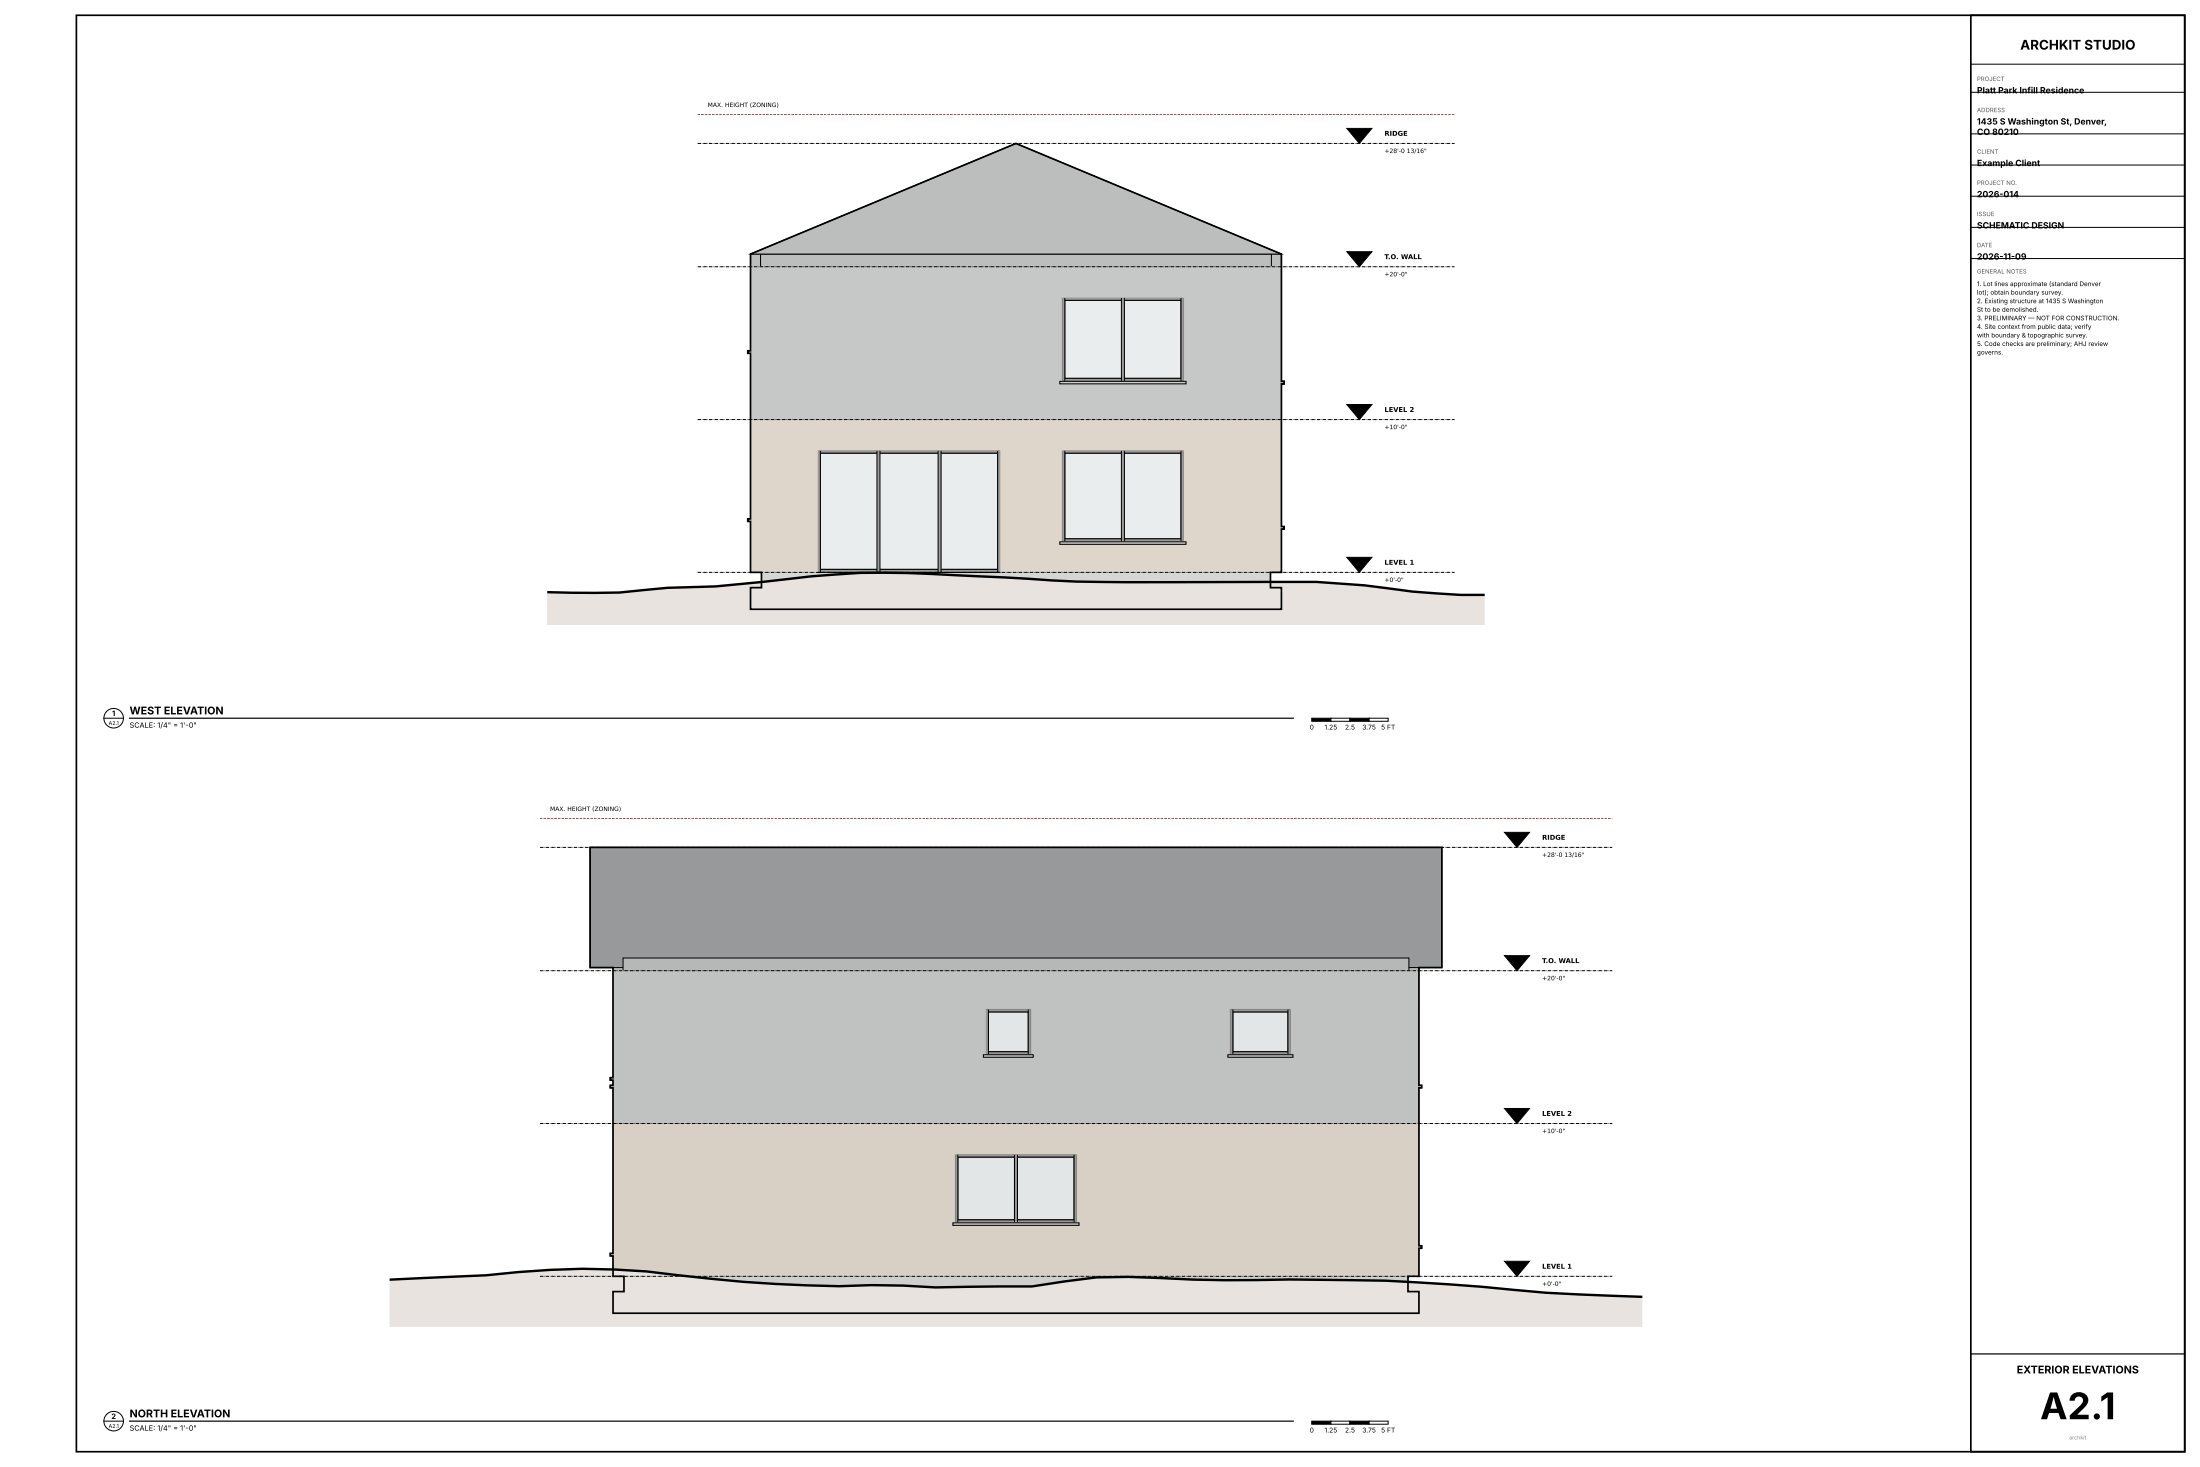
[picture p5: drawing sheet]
<svg xmlns="http://www.w3.org/2000/svg" width="914mm" height="610mm" viewBox="0 0 914 610" stroke-linecap="round" stroke-linejoin="round" font-family="sans-serif">
<path d="M31.7 6.3h876.3v596.9h-876.3zM819.1 6.3h88.9v596.9h-88.9z" fill="none" stroke="#000" stroke-width=".7" stroke-linecap="butt"/>
<circle cx="47.2" cy="298.5" r="4.1" fill="none" stroke="#000" stroke-width=".42"/>
<path d="M545.2 298.4h7.9v1.3h-7.9z" fill="#000" stroke="#000" stroke-width=".42"/>
<path d="M553.1 298.4h8v1.3h-8z" fill="#fff" stroke="#000" stroke-width=".42"/>
<path d="M561.1 298.4h7.9v1.3h-7.9z" fill="#000" stroke="#000" stroke-width=".42"/>
<path d="M569 298.4h8v1.3h-8z" fill="#fff" stroke="#000" stroke-width=".42"/>
<circle cx="47.2" cy="590.6" r="4.1" fill="none" stroke="#000" stroke-width=".42"/>
<path d="M545.2 590.5h7.9v1.3h-7.9z" fill="#000" stroke="#000" stroke-width=".42"/>
<path d="M553.1 590.5h8v1.3h-8z" fill="#fff" stroke="#000" stroke-width=".42"/>
<path d="M561.1 590.5h7.9v1.3h-7.9z" fill="#000" stroke="#000" stroke-width=".42"/>
<path d="M569 590.5h8v1.3h-8z" fill="#fff" stroke="#000" stroke-width=".42"/>
<path d="M819.1 26.7h88.9M819.1 38.4h88.9M819.1 55.6h88.9M819.1 68.6h88.9M819.1 81.5h88.9M819.1 94.5h88.9M819.1 107.4h88.9M43.2 298.4h8.1M43.2 590.5h8.1" fill="none" stroke="#000" stroke-width=".42"/>
<path d="M53.8 298.4h483.7M819.1 562.6h88.9M53.8 590.5h483.7" fill="none" stroke="#000" stroke-width=".5"/>
<path d="M311.9 105.6h220.7v5.2h-220.7z" fill="#bcbdbd" stroke="#000" stroke-width=".42"/>
<path d="M311.9 244.2h220.7v9h-220.7z" fill="#d0d0ce" stroke="#d0d0ce" stroke-width=".42"/>
<g fill="#d0d0ce" stroke="#000" stroke-width=".42">
<path d="M427.8 228.3h77.9v1.1h-77.9z"/>
<path d="M453.2 158.5h52.5v1h-52.5z"/>
<path d="M351.6 155.3h39.8v1h-39.8z"/>
</g>
<g fill="#e9edee" stroke="#000" stroke-width=".42">
<path d="M429.9 188.3h73.7v38.8h-73.7z"/>
<path d="M455.3 124.8h48.3v32.4h-48.3z"/>
<path d="M353.7 124.8h35.6v29.2h-35.6z"/>
</g>
<g fill="#9b9b9b" stroke="#000" stroke-width=".42">
<path d="M428.6 227.1h76.2v1.2h-76.2z"/>
<path d="M428.6 187h76.2v1.3h-76.2z"/>
<path d="M503.6 187h1.2v41.3h-1.2z"/>
<path d="M428.6 187h1.3v41.3h-1.3z"/>
<path d="M478.8 187h1.2v41.3h-1.2z"/>
<path d="M453.4 187h1.2v41.3h-1.2z"/>
<path d="M454 157.2h50.8v1.3h-50.8z"/>
<path d="M454 123.5h50.8v1.3h-50.8z"/>
<path d="M503.6 123.5h1.2v35h-1.2z"/>
<path d="M454 123.5h1.3v35h-1.3z"/>
<path d="M478.8 123.5h1.2v35h-1.2z"/>
<path d="M352.4 154h38.1v1.3h-38.1z"/>
<path d="M352.4 123.5h38.1v1.3h-38.1z"/>
<path d="M389.3 123.5h1.2v31.8h-1.2z"/>
<path d="M352.4 123.5h1.3v31.8h-1.3z"/>
<path d="M370.9 123.5h1.2v31.8h-1.2z"/>
</g>
<path d="M355.6 187h22.2v50.8h-22.2z" fill="#d0c0b1" stroke="#000" stroke-width=".42"/>
<g fill="#d6d6d4" stroke="#d6d6d4" stroke-width=".42">
<path d="M316.5 237.8h211.6v6.4h-211.6z"/>
<path d="M316.5 174.3h211.6v6.4h-211.6z"/>
</g>
<g fill="#dfd6cb" stroke="#dfd6cb" stroke-width=".42">
<path d="M504.8 174.3h27.8v63.5h-27.8z"/>
<path d="M428.6 228.3h76.2v9.5h-76.2z"/>
<path d="M428.6 174.3h76.2v12.7h-76.2z"/>
<path d="M377.8 174.3h50.8v63.5h-50.8z"/>
<path d="M355.6 174.3h22.2v12.7h-22.2z"/>
<path d="M316.7 174.3h38.9v63.5h-38.9z"/>
</g>
<g fill="#c6c7c7" stroke="#c6c7c7" stroke-width=".42">
<path d="M504.8 110.8h27.8v63.5h-27.8z"/>
<path d="M454 158.5h50.8v15.8h-50.8z"/>
<path d="M454 110.8h50.8v12.7h-50.8z"/>
<path d="M390.5 110.8h63.5v63.5h-63.5z"/>
<path d="M352.4 155.3h38.1v19h-38.1z"/>
<path d="M352.4 110.8h38.1v12.7h-38.1z"/>
<path d="M316.7 110.8h35.7v63.5h-35.7z"/>
<path d="M527.8 110.8h4.8v63.5h-4.8z"/>
</g>
<path d="M395.7 174.3h2.4v63.5h-2.4z" fill="#ecebea" stroke="#ecebea" stroke-width=".42"/>
<g fill="#d0c0b1" stroke="#d0c0b1" stroke-width=".42">
<path d="M316.9 178.3h20.3v59.5h-20.3z"/>
<path d="M316.9 182.3h20.3v55.5h-20.3z"/>
</g>
<path d="M529.2 126.7h2.1v31.8h-2.1z" fill="#9b9b9b" stroke="#000" stroke-width=".42"/>
<g fill="#d0c0b1" stroke="#d0c0b1" stroke-width=".42">
<path d="M316.9 186.3h20.3v51.5h-20.3z"/>
<path d="M316.9 190.2h20.3v47.6h-20.3z"/>
</g>
<path d="M529.2 126.7h2.1v31.8h-2.1z" fill="#9b9b9b" stroke="#000" stroke-width=".42"/>
<g fill="#d0c0b1" stroke="#d0c0b1" stroke-width=".42">
<path d="M316.9 194.2h20.3v43.6h-20.3z"/>
<path d="M316.9 198.2h20.3v39.6h-20.3z"/>
<path d="M316.9 202.1h20.3v35.7h-20.3z"/>
</g>
<path d="M530.1 128h.3v29.2h-.3z" fill="#e9edee" stroke="#000" stroke-width=".42"/>
<path d="M527.8 174.3h4.8v63.5h-4.8z" fill="#dfd6cb" stroke="#dfd6cb" stroke-width=".42"/>
<g fill="#c6c7c7" stroke="#c6c7c7" stroke-width=".42">
<path d="M527.8 158.5h4.8v15.8h-4.8z"/>
<path d="M527.8 110.8h4.8v15.9h-4.8z"/>
</g>
<g fill="#9b9b9b" stroke="#000" stroke-width=".42">
<path d="M529.2 157.2h2.1v1.3h-2.1z"/>
<path d="M529.2 126.7h2.1v1.3h-2.1z"/>
<path d="M529.2 126.7h2.1v31.8h-2.1z"/>
</g>
<path d="M532.2 158.5h1.6v1h-1.6z" fill="#d0d0ce" stroke="#000" stroke-width=".42"/>
<path d="M316.9 206.1h20.3v31.7h-20.3z" fill="#d0c0b1" stroke="#d0c0b1" stroke-width=".42"/>
<path d="M529.2 187h2.1v31.8h-2.1z" fill="#9b9b9b" stroke="#000" stroke-width=".42"/>
<g fill="#d0c0b1" stroke="#d0c0b1" stroke-width=".42">
<path d="M316.9 210.1h20.3v27.7h-20.3z"/>
<path d="M316.9 214h20.3v23.8h-20.3z"/>
</g>
<g fill="#ecebea" stroke="#ecebea" stroke-width=".42">
<path d="M427.4 110.8h2.4v63.5h-2.4z"/>
<path d="M395.7 174.3h2.4v12.7h-2.4z"/>
</g>
<path d="M396.5 187h1.1v50.8h-1.1z" fill="#d0c0b1" stroke="#000" stroke-width=".42"/>
<g fill="#d0c0b1" stroke="#d0c0b1" stroke-width=".42">
<path d="M316.9 218h20.3v19.8h-20.3z"/>
<path d="M316.9 222h20.3v15.8h-20.3z"/>
</g>
<path d="M530.1 188.3h.3v29.2h-.3z" fill="#e9edee" stroke="#000" stroke-width=".42"/>
<path d="M427.4 110.8h2.4v21.2h-2.4z" fill="#ecebea" stroke="#ecebea" stroke-width=".42"/>
<path d="M428.3 132h1v42.3h-1z" fill="#d0c0b1" stroke="#000" stroke-width=".42"/>
<g fill="#dfd6cb" stroke="#dfd6cb" stroke-width=".42">
<path d="M527.8 218.8h4.8v19h-4.8z"/>
<path d="M527.8 174.3h4.8v12.7h-4.8z"/>
</g>
<g fill="#9b9b9b" stroke="#000" stroke-width=".42">
<path d="M529.2 217.5h2.1v1.3h-2.1z"/>
<path d="M529.2 187h2.1v1.3h-2.1z"/>
<path d="M529.2 187h2.1v31.8h-2.1z"/>
</g>
<path d="M532.2 218.8h1.6v1h-1.6z" fill="#d0d0ce" stroke="#000" stroke-width=".42"/>
<g fill="#d0c0b1" stroke="#d0c0b1" stroke-width=".42">
<path d="M316.9 225.9h20.3v11.9h-20.3z"/>
<path d="M316.9 229.9h20.3v7.9h-20.3z"/>
<path d="M316.9 233.9h20.3v3.9h-20.3z"/>
</g>
<g fill="#ecebea" stroke="#ecebea" stroke-width=".42">
<path d="M427.4 110.8h2.4v63.5h-2.4z"/>
<path d="M428.6 110.8h101.6v63.5h-101.6z"/>
<path d="M395.7 174.3h2.4v63.5h-2.4z"/>
</g>
<path d="M316.5 174.3h21.7v6.4h-21.7z" fill="#d6d6d4" stroke="#d6d6d4" stroke-width=".42"/>
<g fill="#d0c0b1" stroke="#000" stroke-width=".42">
<path d="M441.3 187h63.5v50.8h-63.5z"/>
<path d="M365.1 187h25.4v50.8h-25.4z"/>
</g>
<g fill="#ecebea" stroke="#ecebea" stroke-width=".42">
<path d="M504.8 174.3h25.4v63.5h-25.4z"/>
<path d="M441.3 174.3h63.5v12.7h-63.5z"/>
<path d="M390.5 174.3h50.8v63.5h-50.8z"/>
<path d="M365.1 174.3h25.4v12.7h-25.4z"/>
<path d="M314.3 174.3h50.8v63.5h-50.8z"/>
<path d="M440.1 110.8h2.4v63.5h-2.4z"/>
<path d="M376.6 110.8h2.4v63.5h-2.4z"/>
<path d="M440.1 110.8h2.4v21.2h-2.4z"/>
</g>
<path d="M311.9 174.3h4.8v63.5h-4.8z" fill="#dfd6cb" stroke="#dfd6cb" stroke-width=".42"/>
<path d="M441 132h1v42.3h-1z" fill="#d0c0b1" stroke="#000" stroke-width=".42"/>
<path d="M314.3 110.8h63.5v63.5h-63.5z" fill="#ecebea" stroke="#ecebea" stroke-width=".42"/>
<path d="M313.3 187h2.1v28.6h-2.1z" fill="#9b9b9b" stroke="#000" stroke-width=".42"/>
<path d="M527.8 110.8h4.8v63.5h-4.8z" fill="#c6c7c7" stroke="#c6c7c7" stroke-width=".42"/>
<path d="M376.6 110.8h2.4v21.2h-2.4z" fill="#ecebea" stroke="#ecebea" stroke-width=".42"/>
<path d="M377.5 132h1v42.3h-1z" fill="#d0c0b1" stroke="#000" stroke-width=".42"/>
<path d="M529.2 126.7h2.1v31.8h-2.1z" fill="#9b9b9b" stroke="#000" stroke-width=".42"/>
<path d="M311.9 110.8h4.8v63.5h-4.8z" fill="#c6c7c7" stroke="#c6c7c7" stroke-width=".42"/>
<g fill="#9b9b9b" stroke="#000" stroke-width=".42">
<path d="M313.3 126.7h2.1v19.1h-2.1z"/>
<path d="M529.2 126.7h2.1v31.8h-2.1z"/>
</g>
<path d="M527.8 174.3h4.8v63.5h-4.8z" fill="#dfd6cb" stroke="#dfd6cb" stroke-width=".42"/>
<g fill="#9b9b9b" stroke="#000" stroke-width=".42">
<path d="M313.3 187h2.1v28.6h-2.1z"/>
<path d="M529.2 187h2.1v31.8h-2.1z"/>
</g>
<path d="M314.2 128h.2v16.5h-.2z" fill="#e9edee" stroke="#000" stroke-width=".42"/>
<g fill="#c6c7c7" stroke="#c6c7c7" stroke-width=".42">
<path d="M311.9 145.8h4.8v28.5h-4.8z"/>
<path d="M311.9 110.8h4.8v15.9h-4.8z"/>
</g>
<g fill="#9b9b9b" stroke="#000" stroke-width=".42">
<path d="M313.3 144.5h2.1v1.3h-2.1z"/>
<path d="M313.3 126.7h2.1v1.3h-2.1z"/>
<path d="M313.3 126.7h2.1v19.1h-2.1z"/>
</g>
<path d="M310.8 145.8h1.6v1h-1.6z" fill="#d0d0ce" stroke="#000" stroke-width=".42"/>
<path d="M376.6 110.8h2.4v63.5h-2.4z" fill="#ecebea" stroke="#ecebea" stroke-width=".42"/>
<path d="M530.1 128h.3v29.2h-.3z" fill="#e9edee" stroke="#000" stroke-width=".42"/>
<g fill="#c6c7c7" stroke="#c6c7c7" stroke-width=".42">
<path d="M527.8 158.5h4.8v15.8h-4.8z"/>
<path d="M527.8 110.8h4.8v15.9h-4.8z"/>
</g>
<g fill="#9b9b9b" stroke="#000" stroke-width=".42">
<path d="M529.2 157.2h2.1v1.3h-2.1z"/>
<path d="M529.2 126.7h2.1v1.3h-2.1z"/>
<path d="M529.2 126.7h2.1v31.8h-2.1z"/>
</g>
<path d="M532.2 158.5h1.6v1h-1.6z" fill="#d0d0ce" stroke="#000" stroke-width=".42"/>
<path d="M529.2 187h2.1v31.8h-2.1z" fill="#9b9b9b" stroke="#000" stroke-width=".42"/>
<path d="M314.2 188.3h.2v26.1h-.2z" fill="#e9edee" stroke="#000" stroke-width=".42"/>
<g fill="#dfd6cb" stroke="#dfd6cb" stroke-width=".42">
<path d="M311.9 215.6h4.8v22.2h-4.8z"/>
<path d="M311.9 174.3h4.8v12.7h-4.8z"/>
</g>
<g fill="#9b9b9b" stroke="#000" stroke-width=".42">
<path d="M313.3 214.4h2.1v1.2h-2.1z"/>
<path d="M313.3 187h2.1v1.3h-2.1z"/>
<path d="M313.3 187h2.1v28.6h-2.1z"/>
</g>
<path d="M376.6 110.8h2.4v21.2h-2.4z" fill="#ecebea" stroke="#ecebea" stroke-width=".42"/>
<path d="M377.5 132h1v42.3h-1z" fill="#d0c0b1" stroke="#000" stroke-width=".42"/>
<path d="M310.8 215.6h1.6v1.1h-1.6z" fill="#d0d0ce" stroke="#000" stroke-width=".42"/>
<path d="M530.1 188.3h.3v29.2h-.3z" fill="#e9edee" stroke="#000" stroke-width=".42"/>
<g fill="#dfd6cb" stroke="#dfd6cb" stroke-width=".42">
<path d="M527.8 218.8h4.8v19h-4.8z"/>
<path d="M527.8 174.3h4.8v12.7h-4.8z"/>
</g>
<g fill="#9b9b9b" stroke="#000" stroke-width=".42">
<path d="M529.2 217.5h2.1v1.3h-2.1z"/>
<path d="M529.2 187h2.1v1.3h-2.1z"/>
<path d="M529.2 187h2.1v31.8h-2.1z"/>
</g>
<g fill="#ecebea" stroke="#ecebea" stroke-width=".42">
<path d="M440.1 110.8h2.4v63.5h-2.4z"/>
<path d="M376.6 110.8h2.4v63.5h-2.4z"/>
</g>
<path d="M415.9 132h19.1v42.3h-19.1z" fill="#d0c0b1" stroke="#000" stroke-width=".42"/>
<path d="M532.2 218.8h1.6v1h-1.6z" fill="#d0d0ce" stroke="#000" stroke-width=".42"/>
<g fill="#ecebea" stroke="#ecebea" stroke-width=".42">
<path d="M435 110.8h95.2v63.5h-95.2z"/>
<path d="M415.9 110.8h19.1v21.2h-19.1z"/>
<path d="M314.3 110.8h101.6v63.5h-101.6z"/>
<path d="M402 110.8h2.4v63.5h-2.4z"/>
</g>
<path d="M377.8 187h88.9v50.8h-88.9z" fill="#d0c0b1" stroke="#000" stroke-width=".42"/>
<g fill="#ecebea" stroke="#ecebea" stroke-width=".42">
<path d="M466.7 174.3h63.5v63.5h-63.5z"/>
<path d="M377.8 174.3h88.9v12.7h-88.9z"/>
<path d="M314.3 174.3h63.5v63.5h-63.5z"/>
<path d="M402 110.8h2.4v21.2h-2.4z"/>
</g>
<path d="M402.9 132h1v42.3h-1z" fill="#d0c0b1" stroke="#000" stroke-width=".42"/>
<g fill="#c6c7c7" stroke="#c6c7c7" stroke-width=".42">
<path d="M527.8 110.8h4.8v63.5h-4.8z"/>
<path d="M311.9 110.8h4.8v63.5h-4.8z"/>
</g>
<g fill="#9b9b9b" stroke="#000" stroke-width=".42">
<path d="M529.2 126.7h2.1v31.8h-2.1z"/>
<path d="M313.3 126.7h2.1v19.1h-2.1z"/>
</g>
<path d="M314.2 128h.2v16.5h-.2z" fill="#e9edee" stroke="#000" stroke-width=".42"/>
<g fill="#c6c7c7" stroke="#c6c7c7" stroke-width=".42">
<path d="M311.9 145.8h4.8v28.5h-4.8z"/>
<path d="M311.9 110.8h4.8v15.9h-4.8z"/>
</g>
<g fill="#9b9b9b" stroke="#000" stroke-width=".42">
<path d="M313.3 144.5h2.1v1.3h-2.1z"/>
<path d="M313.3 126.7h2.1v1.3h-2.1z"/>
<path d="M313.3 126.7h2.1v19.1h-2.1z"/>
</g>
<path d="M310.8 145.8h1.6v1h-1.6z" fill="#d0d0ce" stroke="#000" stroke-width=".42"/>
<path d="M530.1 128h.3v29.2h-.3z" fill="#e9edee" stroke="#000" stroke-width=".42"/>
<g fill="#c6c7c7" stroke="#c6c7c7" stroke-width=".42">
<path d="M527.8 158.5h4.8v15.8h-4.8z"/>
<path d="M527.8 110.8h4.8v15.9h-4.8z"/>
</g>
<g fill="#9b9b9b" stroke="#000" stroke-width=".42">
<path d="M529.2 157.2h2.1v1.3h-2.1z"/>
<path d="M529.2 126.7h2.1v1.3h-2.1z"/>
<path d="M529.2 126.7h2.1v31.8h-2.1z"/>
</g>
<path d="M532.2 158.5h1.6v1h-1.6z" fill="#d0d0ce" stroke="#000" stroke-width=".42"/>
<path d="M311.9 174.3h4.8v63.5h-4.8z" fill="#dfd6cb" stroke="#dfd6cb" stroke-width=".42"/>
<path d="M311.9 110.8h4.8v63.5h-4.8z" fill="#c6c7c7" stroke="#c6c7c7" stroke-width=".42"/>
<path d="M316.1 105.6h212.3v5.2h-212.3z" fill="#bcbdbd" stroke="#000" stroke-width=".42"/>
<path d="M402 110.8h2.4v63.5h-2.4z" fill="#ecebea" stroke="#ecebea" stroke-width=".42"/>
<g fill="#e9edee" stroke="#000" stroke-width=".42">
<path d="M341 188.3h73.7v48.3h-73.7z"/>
<path d="M442.6 188.3h48.3v35.6h-48.3z"/>
<path d="M442.6 124.8h48.3v32.4h-48.3z"/>
</g>
<g fill="#9b9b9b" stroke="#000" stroke-width=".42">
<path d="M339.7 236.6h76.2v1.2h-76.2z"/>
<path d="M339.7 187h76.2v1.3h-76.2z"/>
<path d="M339.7 187h1.3v50.8h-1.3z"/>
<path d="M414.7 187h1.2v50.8h-1.2z"/>
<path d="M364.5 187h1.2v50.8h-1.2z"/>
<path d="M389.9 187h1.2v50.8h-1.2z"/>
<path d="M441.3 223.9h50.8v1.2h-50.8z"/>
<path d="M441.3 187h50.8v1.3h-50.8z"/>
<path d="M441.3 187h1.3v38.1h-1.3z"/>
<path d="M490.9 187h1.2v38.1h-1.2z"/>
<path d="M466.1 187h1.2v38.1h-1.2z"/>
<path d="M441.3 157.2h50.8v1.3h-50.8z"/>
<path d="M441.3 123.5h50.8v1.3h-50.8z"/>
<path d="M441.3 123.5h1.3v35h-1.3z"/>
<path d="M490.9 123.5h1.2v35h-1.2z"/>
<path d="M466.1 123.5h1.2v35h-1.2z"/>
</g>
<g fill="#dfd6cb" stroke="#dfd6cb" stroke-width=".42">
<path d="M527.8 174.3h4.8v63.5h-4.8z"/>
<path d="M311.9 174.3h27.8v63.5h-27.8z"/>
<path d="M339.7 174.3h76.2v12.7h-76.2z"/>
<path d="M415.9 174.3h25.4v63.5h-25.4z"/>
<path d="M441.3 225.1h50.8v12.7h-50.8z"/>
<path d="M441.3 174.3h50.8v12.7h-50.8z"/>
<path d="M492.1 174.3h35.7v63.5h-35.7z"/>
</g>
<g fill="#c6c7c7" stroke="#c6c7c7" stroke-width=".42">
<path d="M527.8 110.8h4.8v63.5h-4.8z"/>
<path d="M311.9 110.8h129.4v63.5h-129.4z"/>
<path d="M441.3 158.5h50.8v15.8h-50.8z"/>
<path d="M441.3 110.8h50.8v12.7h-50.8z"/>
<path d="M492.1 110.8h35.7v63.5h-35.7z"/>
</g>
<path d="M311.9 105.6l110.4-46 110.3 46z" fill="#bcbdbd" stroke="#000" stroke-width=".42"/>
<g fill="#d0d0ce" stroke="#000" stroke-width=".42">
<path d="M440.5 225.1h52.5v1.1h-52.5z"/>
<path d="M440.5 158.5h52.5v1h-52.5z"/>
</g>
<path d="M227.5 246.1l29.9 .1a291.8 291.8 0 0 1 40-2.5l20-1.9a367.2 367.2 0 0 1 69.9-3.3l30 1.4a880.2 880.2 0 0 0 79.9 2l30-.1a347.7 347.7 0 0 1 59.9 4l20 1.4h10v12.5h-389.6z" fill="#e9e3df"/>
<path d="M311.9 105.6l110.4-46 110.3 46v52.9h1.2v1h-1.2v59.3h1.2v1h-1.2v18h-4.5v6.4h4.5v9h-220.7v-9h4.6v-6.4h-4.6v-21.1h-1.1v-1.1h1.1v-68.8h-1.1v-1h1.1z" fill="none" stroke="#000" stroke-width=".7" stroke-linecap="butt"/>
<path d="M227.5 246.1l29.9 .1a291.8 291.8 0 0 1 40-2.5l20-1.9a367.2 367.2 0 0 1 69.9-3.3l30 1.4a880.2 880.2 0 0 0 79.9 2l30-.1a347.7 347.7 0 0 1 59.9 4l20 1.4h10" fill="none" stroke="#000" stroke-width="1" stroke-linecap="butt"/>
<path d="M559.8 53.4h10.4l-5.2 6.2zM559.8 104.6h10.4l-5.2 6.2zM559.8 168.1h10.4l-5.2 6.2zM559.8 231.6h10.4l-5.2 6.2z" fill="#000" stroke="#000" stroke-width=".42"/>
<path d="M290 59.6h314.6M290 110.8h314.6M290 174.3h314.6M290 237.8h314.6" fill="none" stroke="#000" stroke-width=".42" stroke-dasharray="1.4 .4 .2 .4" stroke-linecap="butt"/>
<path d="M290 47.6h314.6" fill="none" stroke="#c0392b" stroke-width=".42" stroke-dasharray="1 .5" stroke-linecap="butt"/>
<path d="M254.8 398.1h335v5.3h-335z" fill="#b6b7b7" stroke="#000" stroke-width=".42"/>
<path d="M254.8 536.7h335v9h-335z" fill="#cac9c8" stroke="#cac9c8" stroke-width=".42"/>
<g fill="#cac9c8" stroke="#000" stroke-width=".42">
<path d="M421.4 511.3h39.8v1.1h-39.8z"/>
<path d="M319.8 511.3h27.1v1.1h-27.1z"/>
<path d="M510.3 451h39.8v1h-39.8z"/>
<path d="M402.4 451h33.4v1h-33.4z"/>
<path d="M288.1 451h33.4v1h-33.4z"/>
</g>
<g fill="#e2e6e7" stroke="#000" stroke-width=".42">
<path d="M423.5 480.8h35.6v29.3h-35.6z"/>
<path d="M321.9 480.8h22.9v29.3h-22.9z"/>
<path d="M512.4 420.5h35.6v29.2h-35.6z"/>
<path d="M404.5 420.5h29.2v29.2h-29.2z"/>
<path d="M290.2 420.5h29.2v29.2h-29.2z"/>
</g>
<g fill="#969696" stroke="#000" stroke-width=".42">
<path d="M422.3 510.1h38.1v1.2h-38.1z"/>
<path d="M422.3 479.6h38.1v1.2h-38.1z"/>
<path d="M459.1 479.6h1.3v31.7h-1.3z"/>
<path d="M422.3 479.6h1.2v31.7h-1.2z"/>
<path d="M440.7 479.6h1.2v31.7h-1.2z"/>
<path d="M320.7 510.1h25.4v1.2h-25.4z"/>
<path d="M320.7 479.6h25.4v1.2h-25.4z"/>
<path d="M344.8 479.6h1.3v31.7h-1.3z"/>
<path d="M320.7 479.6h1.2v31.7h-1.2z"/>
<path d="M511.2 449.7h38.1v1.3h-38.1z"/>
<path d="M511.2 419.2h38.1v1.3h-38.1z"/>
<path d="M548 419.2h1.3v31.8h-1.3z"/>
<path d="M511.2 419.2h1.2v31.8h-1.2z"/>
<path d="M529.6 419.2h1.2v31.8h-1.2z"/>
<path d="M403.2 449.7h31.8v1.3h-31.8z"/>
<path d="M403.2 419.2h31.8v1.3h-31.8z"/>
<path d="M433.7 419.2h1.3v31.8h-1.3z"/>
<path d="M403.2 419.2h1.3v31.8h-1.3z"/>
<path d="M418.5 419.2h1.2v31.8h-1.2z"/>
<path d="M288.9 449.7h31.8v1.3h-31.8z"/>
<path d="M288.9 419.2h31.8v1.3h-31.8z"/>
<path d="M319.4 419.2h1.3v31.8h-1.3z"/>
<path d="M288.9 419.2h1.3v31.8h-1.3z"/>
<path d="M304.2 419.2h1.2v31.8h-1.2z"/>
</g>
<g fill="#d0cfce" stroke="#d0cfce" stroke-width=".42">
<path d="M259.3 530.4h325.9v6.3h-325.9z"/>
<path d="M259.3 466.9h325.9v6.3h-325.9z"/>
</g>
<g fill="#d8d0c5" stroke="#d8d0c5" stroke-width=".42">
<path d="M460.4 466.9h129.4v63.5h-129.4z"/>
<path d="M422.3 511.3h38.1v19.1h-38.1z"/>
<path d="M422.3 466.9h38.1v12.7h-38.1z"/>
<path d="M346.1 466.9h76.2v63.5h-76.2z"/>
<path d="M320.7 511.3h25.4v19.1h-25.4z"/>
<path d="M320.7 466.9h25.4v12.7h-25.4z"/>
<path d="M259.6 466.9h61.1v63.5h-61.1z"/>
<path d="M254.8 466.9h4.8v63.5h-4.8z"/>
</g>
<g fill="#c0c1c1" stroke="#c0c1c1" stroke-width=".42">
<path d="M549.3 403.4h40.5v63.5h-40.5z"/>
<path d="M511.2 451h38.1v15.9h-38.1z"/>
<path d="M511.2 403.4h38.1v15.8h-38.1z"/>
<path d="M435 403.4h76.2v63.5h-76.2z"/>
<path d="M403.2 451h31.8v15.9h-31.8z"/>
<path d="M403.2 403.4h31.8v15.8h-31.8z"/>
<path d="M320.7 403.4h82.5v63.5h-82.5z"/>
<path d="M288.9 451h31.8v15.9h-31.8z"/>
<path d="M288.9 403.4h31.8v15.8h-31.8z"/>
<path d="M259.6 403.4h29.3v63.5h-29.3z"/>
<path d="M254.8 403.4h4.8v63.5h-4.8z"/>
</g>
<path d="M370.3 466.9h2.4v63.5h-2.4z" fill="#e5e4e3" stroke="#e5e4e3" stroke-width=".42"/>
<g fill="#969696" stroke="#000" stroke-width=".42">
<path d="M256.1 479.6h2.1v41.2h-2.1z"/>
<path d="M256.1 416.1h2.1v34.9h-2.1z"/>
</g>
<path d="M585 466.9h4.8v63.5h-4.8z" fill="#d8d0c5" stroke="#d8d0c5" stroke-width=".42"/>
<path d="M585 403.4h4.8v63.5h-4.8z" fill="#c0c1c1" stroke="#c0c1c1" stroke-width=".42"/>
<g fill="#969696" stroke="#000" stroke-width=".42">
<path d="M586.3 479.6h2.1v38.1h-2.1z"/>
<path d="M586.3 416.1h2.1v34.9h-2.1z"/>
<path d="M256.1 479.6h2.1v41.2h-2.1z"/>
<path d="M256.1 416.1h2.1v34.9h-2.1z"/>
</g>
<path d="M484.6 466.9h2.4v63.5h-2.4z" fill="#e5e4e3" stroke="#e5e4e3" stroke-width=".42"/>
<g fill="#969696" stroke="#000" stroke-width=".42">
<path d="M586.3 479.6h2.1v38.1h-2.1z"/>
<path d="M586.3 416.1h2.1v34.9h-2.1z"/>
</g>
<path d="M257.1 417.3h.2v32.4h-.2z" fill="#e2e6e7" stroke="#000" stroke-width=".42"/>
<g fill="#c0c1c1" stroke="#c0c1c1" stroke-width=".42">
<path d="M254.8 451h4.8v15.9h-4.8z"/>
<path d="M254.8 403.4h4.8v12.7h-4.8z"/>
</g>
<g fill="#969696" stroke="#000" stroke-width=".42">
<path d="M256.1 449.7h2.1v1.3h-2.1z"/>
<path d="M256.1 416.1h2.1v1.2h-2.1z"/>
<path d="M256.1 416.1h2.1v34.9h-2.1z"/>
<path d="M256.1 479.6h2.1v41.2h-2.1z"/>
</g>
<path d="M253.6 451h1.6v1h-1.6z" fill="#cac9c8" stroke="#000" stroke-width=".42"/>
<g fill="#e2e6e7" stroke="#000" stroke-width=".42">
<path d="M587.2 480.8h.3v35.6h-.3z"/>
<path d="M587.2 417.3h.3v32.4h-.3z"/>
</g>
<path d="M370.3 466.9h2.4v12.7h-2.4z" fill="#e5e4e3" stroke="#e5e4e3" stroke-width=".42"/>
<path d="M370.8 479.6h1v50.8h-1z" fill="#cabaac" stroke="#000" stroke-width=".42"/>
<g fill="#d8d0c5" stroke="#d8d0c5" stroke-width=".42">
<path d="M585 517.7h4.8v12.7h-4.8z"/>
<path d="M585 466.9h4.8v12.7h-4.8z"/>
</g>
<g fill="#969696" stroke="#000" stroke-width=".42">
<path d="M586.3 516.4h2.1v1.3h-2.1z"/>
<path d="M586.3 479.6h2.1v1.2h-2.1z"/>
<path d="M586.3 479.6h2.1v38.1h-2.1z"/>
</g>
<g fill="#c0c1c1" stroke="#c0c1c1" stroke-width=".42">
<path d="M585 451h4.8v15.9h-4.8z"/>
<path d="M585 403.4h4.8v12.7h-4.8z"/>
</g>
<g fill="#969696" stroke="#000" stroke-width=".42">
<path d="M586.3 449.7h2.1v1.3h-2.1z"/>
<path d="M586.3 416.1h2.1v1.2h-2.1z"/>
<path d="M586.3 416.1h2.1v34.9h-2.1z"/>
</g>
<path d="M379.9 424.5h17v42.4h-17z" fill="#cabaac" stroke="#000" stroke-width=".42"/>
<g fill="#cac9c8" stroke="#000" stroke-width=".42">
<path d="M589.3 517.7h1.6v1h-1.6z"/>
<path d="M589.3 451h1.6v1h-1.6z"/>
</g>
<g fill="#e5e4e3" stroke="#e5e4e3" stroke-width=".42">
<path d="M396.9 403.4h63.5v63.5h-63.5z"/>
<path d="M379.9 403.4h17v21.1h-17z"/>
<path d="M358.8 403.4h21.1v63.5h-21.1z"/>
<path d="M459.2 403.4h2.4v63.5h-2.4z"/>
</g>
<path d="M257.1 480.8h.2v38.8h-.2z" fill="#e2e6e7" stroke="#000" stroke-width=".42"/>
<g fill="#d8d0c5" stroke="#d8d0c5" stroke-width=".42">
<path d="M254.8 520.8h4.8v9.6h-4.8z"/>
<path d="M254.8 466.9h4.8v12.7h-4.8z"/>
</g>
<g fill="#969696" stroke="#000" stroke-width=".42">
<path d="M256.1 519.6h2.1v1.2h-2.1z"/>
<path d="M256.1 479.6h2.1v1.2h-2.1z"/>
<path d="M256.1 479.6h2.1v41.2h-2.1z"/>
</g>
<path d="M357.6 403.4h2.4v63.5h-2.4z" fill="#e5e4e3" stroke="#e5e4e3" stroke-width=".42"/>
<path d="M329.1 424.5h17v42.4h-17z" fill="#cabaac" stroke="#000" stroke-width=".42"/>
<path d="M253.6 520.8h1.6v1.1h-1.6z" fill="#cac9c8" stroke="#000" stroke-width=".42"/>
<g fill="#e5e4e3" stroke="#e5e4e3" stroke-width=".42">
<path d="M346.1 403.4h12.7v63.5h-12.7z"/>
<path d="M329.1 403.4h17v21.1h-17z"/>
<path d="M257.2 403.4h71.9v63.5h-71.9z"/>
<path d="M459.2 403.4h2.4v21.1h-2.4z"/>
</g>
<path d="M459.7 424.5h1v42.4h-1z" fill="#cabaac" stroke="#000" stroke-width=".42"/>
<path d="M585 466.9h4.8v63.5h-4.8z" fill="#d8d0c5" stroke="#d8d0c5" stroke-width=".42"/>
<path d="M586.3 479.6h2.1v50.8h-2.1z" fill="#969696" stroke="#000" stroke-width=".42"/>
<path d="M481.5 424.5h17v42.4h-17z" fill="#cabaac" stroke="#000" stroke-width=".42"/>
<g fill="#e5e4e3" stroke="#e5e4e3" stroke-width=".42">
<path d="M498.5 403.4h88.9v63.5h-88.9z"/>
<path d="M481.5 403.4h17v21.1h-17z"/>
<path d="M460.4 403.4h21.1v63.5h-21.1z"/>
</g>
<path d="M282.6 479.6h50.8v50.8h-50.8z" fill="#cabaac" stroke="#000" stroke-width=".42"/>
<g fill="#e5e4e3" stroke="#e5e4e3" stroke-width=".42">
<path d="M333.4 466.9h38.1v63.5h-38.1z"/>
<path d="M282.6 466.9h50.8v12.7h-50.8z"/>
<path d="M257.2 466.9h25.4v63.5h-25.4z"/>
<path d="M370.3 466.9h2.4v63.5h-2.4z"/>
</g>
<path d="M254.8 403.4h4.8v63.5h-4.8z" fill="#c0c1c1" stroke="#c0c1c1" stroke-width=".42"/>
<g fill="#969696" stroke="#000" stroke-width=".42">
<path d="M586.3 479.6h2.1v50.8h-2.1z"/>
<path d="M256.1 416.1h2.1v31.7h-2.1z"/>
</g>
<path d="M484.6 466.9h2.4v12.7h-2.4z" fill="#e5e4e3" stroke="#e5e4e3" stroke-width=".42"/>
<path d="M485.1 479.6h1v50.8h-1z" fill="#cabaac" stroke="#000" stroke-width=".42"/>
<path d="M254.8 466.9h4.8v63.5h-4.8z" fill="#d8d0c5" stroke="#d8d0c5" stroke-width=".42"/>
<g fill="#cabaac" stroke="#000" stroke-width=".42">
<path d="M431.8 424.5h15.9v42.4h-15.9z"/>
<path d="M387.3 424.5h15.9v42.4h-15.9z"/>
</g>
<g fill="#e5e4e3" stroke="#e5e4e3" stroke-width=".42">
<path d="M447.7 403.4h12.7v63.5h-12.7z"/>
<path d="M431.8 403.4h15.9v21.1h-15.9z"/>
<path d="M403.2 403.4h28.6v63.5h-28.6z"/>
<path d="M387.3 403.4h15.9v21.1h-15.9z"/>
<path d="M358.8 403.4h28.5v63.5h-28.5z"/>
</g>
<path d="M256.1 416.1h2.1v31.7h-2.1z" fill="#969696" stroke="#000" stroke-width=".42"/>
<path d="M370.3 466.9h2.4v12.7h-2.4z" fill="#e5e4e3" stroke="#e5e4e3" stroke-width=".42"/>
<path d="M370.8 479.6h1v50.8h-1z" fill="#cabaac" stroke="#000" stroke-width=".42"/>
<path d="M586.3 479.6h2.1v50.8h-2.1z" fill="#969696" stroke="#000" stroke-width=".42"/>
<path d="M245.3 352.1h354v50h-354z" fill="#98999b" stroke="#000" stroke-width=".42"/>
<path d="M254.8 466.9h4.8v12.7h-4.8z" fill="#d8d0c5" stroke="#d8d0c5" stroke-width=".42"/>
<path d="M257.7 479.6h1v50.8h-1z" fill="#cabaac" stroke="#000" stroke-width=".42"/>
<path d="M257.1 417.3h.2v29.3h-.2z" fill="#e2e6e7" stroke="#000" stroke-width=".42"/>
<g fill="#c0c1c1" stroke="#c0c1c1" stroke-width=".42">
<path d="M254.8 447.8h4.8v19.1h-4.8z"/>
<path d="M254.8 403.4h4.8v12.7h-4.8z"/>
</g>
<g fill="#969696" stroke="#000" stroke-width=".42">
<path d="M256.1 446.6h2.1v1.2h-2.1z"/>
<path d="M256.1 416.1h2.1v1.2h-2.1z"/>
<path d="M256.1 416.1h2.1v31.7h-2.1z"/>
</g>
<path d="M253.6 447.8h1.6v1.1h-1.6z" fill="#cac9c8" stroke="#000" stroke-width=".42"/>
<path d="M587.2 480.8h.3v48.3h-.3z" fill="#e2e6e7" stroke="#000" stroke-width=".42"/>
<path d="M585 466.9h4.8v12.7h-4.8z" fill="#d8d0c5" stroke="#d8d0c5" stroke-width=".42"/>
<g fill="#969696" stroke="#000" stroke-width=".42">
<path d="M586.3 529.1h2.1v1.3h-2.1z"/>
<path d="M586.3 479.6h2.1v1.2h-2.1z"/>
<path d="M586.3 479.6h2.1v50.8h-2.1z"/>
</g>
<g fill="#cabaac" stroke="#cabaac" stroke-width=".42">
<path d="M353.5 526.4h5.3v4h-5.3z"/>
<path d="M348.2 522.4h5.3v8h-5.3z"/>
<path d="M342.9 518.5h5.3v11.9h-5.3z"/>
<path d="M337.6 514.5h5.3v15.9h-5.3z"/>
<path d="M332.3 510.5h5.3v19.9h-5.3z"/>
<path d="M327 506.6h5.3v23.8h-5.3z"/>
<path d="M321.7 502.6h5.3v27.8h-5.3z"/>
<path d="M316.4 498.6h5.3v31.8h-5.3z"/>
<path d="M311.2 494.6h5.2v35.8h-5.2z"/>
<path d="M305.9 490.7h5.3v39.7h-5.3z"/>
<path d="M300.6 486.7h5.3v43.7h-5.3z"/>
<path d="M295.3 482.7h5.3v47.7h-5.3z"/>
<path d="M290 478.8h5.3v51.6h-5.3z"/>
<path d="M284.7 474.8h5.3v55.6h-5.3z"/>
<path d="M279.4 470.8h5.3v59.6h-5.3z"/>
</g>
<path d="M254.8 466.9h4.8v63.5h-4.8z" fill="#d8d0c5" stroke="#d8d0c5" stroke-width=".42"/>
<path d="M254.8 403.4h4.8v63.5h-4.8z" fill="#c0c1c1" stroke="#c0c1c1" stroke-width=".42"/>
<path d="M259 398.1h326.6v5.3h-326.6z" fill="#b6b7b7" stroke="#000" stroke-width=".42"/>
<g fill="#e5e4e3" stroke="#e5e4e3" stroke-width=".42">
<path d="M370.3 466.9h2.4v63.5h-2.4z"/>
<path d="M484.6 466.9h2.4v63.5h-2.4z"/>
<path d="M459.2 403.4h2.4v63.5h-2.4z"/>
<path d="M395.7 403.4h2.4v63.5h-2.4z"/>
</g>
<g fill="#e2e6e7" stroke="#000" stroke-width=".42">
<path d="M398.1 480.8h48.3v26.1h-48.3z"/>
<path d="M410.8 420.5h16.6v16.5h-16.6z"/>
<path d="M512.4 420.5h22.9v16.5h-22.9z"/>
</g>
<g fill="#969696" stroke="#000" stroke-width=".42">
<path d="M396.9 506.9h50.8v1.2h-50.8z"/>
<path d="M396.9 479.6h50.8v1.2h-50.8z"/>
<path d="M396.9 479.6h1.2v28.5h-1.2z"/>
<path d="M446.4 479.6h1.3v28.5h-1.3z"/>
<path d="M421.7 479.6h1.2v28.5h-1.2z"/>
<path d="M409.6 437h19v1.3h-19z"/>
<path d="M409.6 419.2h19v1.3h-19z"/>
<path d="M409.6 419.2h1.2v19.1h-1.2z"/>
<path d="M427.4 419.2h1.2v19.1h-1.2z"/>
<path d="M511.2 437h25.4v1.3h-25.4z"/>
<path d="M511.2 419.2h25.4v1.3h-25.4z"/>
<path d="M511.2 419.2h1.2v19.1h-1.2z"/>
<path d="M535.3 419.2h1.3v19.1h-1.3z"/>
</g>
<g fill="#d8d0c5" stroke="#d8d0c5" stroke-width=".42">
<path d="M254.8 466.9h142.1v63.5h-142.1z"/>
<path d="M396.9 508.1h50.8v22.3h-50.8z"/>
<path d="M396.9 466.9h50.8v12.7h-50.8z"/>
<path d="M447.7 466.9h137.3v63.5h-137.3z"/>
<path d="M585 466.9h4.8v63.5h-4.8z"/>
</g>
<g fill="#c0c1c1" stroke="#c0c1c1" stroke-width=".42">
<path d="M254.8 403.4h154.8v63.5h-154.8z"/>
<path d="M409.6 438.3h19v28.6h-19z"/>
<path d="M409.6 403.4h19v15.8h-19z"/>
<path d="M428.6 403.4h82.6v63.5h-82.6z"/>
<path d="M511.2 438.3h25.4v28.6h-25.4z"/>
<path d="M511.2 403.4h25.4v15.8h-25.4z"/>
<path d="M536.6 403.4h48.4v63.5h-48.4z"/>
<path d="M585 403.4h4.8v63.5h-4.8z"/>
</g>
<g fill="#cac9c8" stroke="#000" stroke-width=".42">
<path d="M396 508.1h52.5v1.1h-52.5z"/>
<path d="M408.7 438.3h20.8v1h-20.8z"/>
<path d="M510.3 438.3h27.1v1h-27.1z"/>
</g>
<path d="M161.9 531.8l40.1-1.9a297.5 297.5 0 0 1 80.1 0 605.5 605.5 0 0 0 66.7 4.6l13.4-.5 13.3 .2 13.4 .8 40.1-.4 26.7-3.8 13.3-.2a777.1 777.1 0 0 0 66.8 1.1 925.6 925.6 0 0 1 106.8 5.5l40 1.7v12.5h-520.7z" fill="#e9e3df"/>
<path d="M245.3 352.1h354v50h-9.5v48.9h1.1v1h-1.1v65.7h1.1v1h-1.1v11.7h-4.6v6.3h4.6v9h-335v-9h4.5v-6.3h-4.5v-8.5h-1.2v-1.1h1.2v-68.8h-1.2v-1h1.2v-2.1h-1.2v-1.1h1.2v-45.7h-9.5z" fill="none" stroke="#000" stroke-width=".7" stroke-linecap="butt"/>
<path d="M161.9 531.8l40.1-1.9a297.5 297.5 0 0 1 80.1 0 605.5 605.5 0 0 0 66.7 4.6l13.4-.5 13.3 .2 13.4 .8 40.1-.4 26.7-3.8 13.3-.2a777.1 777.1 0 0 0 66.8 1.1 925.6 925.6 0 0 1 106.8 5.5l40 1.7" fill="none" stroke="#000" stroke-width="1" stroke-linecap="butt"/>
<path d="M625.3 345.9h10.4l-5.2 6.2zM625.3 397.1h10.4l-5.2 6.3zM625.3 460.6h10.4l-5.2 6.3zM625.3 524.1h10.4l-5.2 6.3z" fill="#000" stroke="#000" stroke-width=".42"/>
<path d="M224.4 352.1h445.7M224.4 403.4h445.7M224.4 466.9h445.7M224.4 530.4h445.7" fill="none" stroke="#000" stroke-width=".42" stroke-dasharray="1.4 .4 .2 .4" stroke-linecap="butt"/>
<path d="M224.4 340.1h445.7" fill="none" stroke="#c0392b" stroke-width=".42" stroke-dasharray="1 .5" stroke-linecap="butt"/>
<text font-size="15.3" x="847.9" y="589.8">A2.1</text>
<text font-size="5.6" x="839.7" y="20.6">ARCHKIT STUDIO</text>
<g font-size="4.4">
<text x="53.8" y="296.9">WEST ELEVATION</text>
<text x="838.2" y="570.7">EXTERIOR ELEVATIONS</text>
<text x="53.8" y="589">NORTH ELEVATION</text>
</g>
<g font-size="3.6">
<text x="821.7" y="38.8">Platt Park Infill Residence</text>
<text x="821.7" y="51.8">1435 S Washington St, Denver,</text>
<text x="821.7" y="56.1">CO 80210</text>
<text x="821.7" y="69">Example Client</text>
<text x="821.7" y="82">2026-014</text>
<text x="821.7" y="94.9">SCHEMATIC DESIGN</text>
<text x="821.7" y="107.9">2026-11-09</text>
</g>
<g font-size="3.1">
<text x="46.6" y="297.5">1</text>
<text x="53.8" y="302.4">SCALE: 1/4&quot; = 1'-0&quot;</text>
<text x="46.3" y="589.6">2</text>
<text x="53.8" y="594.5">SCALE: 1/4&quot; = 1'-0&quot;</text>
</g>
<g font-size="2.8">
<text x="575.4" y="56.4">RIDGE</text>
<text x="575.4" y="107.7">T.O. WALL</text>
<text x="575.4" y="171.2">LEVEL 2</text>
<text x="575.4" y="234.7">LEVEL 1</text>
<text x="544.3" y="303.2">0</text>
<text x="550.5" y="303.2">1.25</text>
<text x="559" y="303.2">2.5</text>
<text x="566.2" y="303.2">3.75</text>
<text x="574" y="303.2">5 FT</text>
<text x="640.9" y="349">RIDGE</text>
<text x="640.9" y="400.2">T.O. WALL</text>
<text x="640.9" y="463.7">LEVEL 2</text>
<text x="640.9" y="527.2">LEVEL 1</text>
<text x="544.3" y="595.3">0</text>
<text x="550.5" y="595.3">1.25</text>
<text x="559" y="595.3">2.5</text>
<text x="566.2" y="595.3">3.75</text>
<text x="574" y="595.3">5 FT</text>
</g>
<g font-size="2.6">
<text x="821.7" y="118.9">1. Lot lines approximate (standard Denver</text>
<text x="821.7" y="122.4">lot); obtain boundary survey.</text>
<text x="821.7" y="126">2. Existing structure at 1435 S Washington</text>
<text x="821.7" y="129.6">St to be demolished.</text>
<text x="821.7" y="133.1">3. PRELIMINARY — NOT FOR CONSTRUCTION.</text>
<text x="821.7" y="136.7">4. Site context from public data; verify</text>
<text x="821.7" y="140.2">with boundary &amp; topographic survey.</text>
<text x="821.7" y="143.8">5. Code checks are preliminary; AHJ review</text>
<text x="821.7" y="147.3">governs.</text>
</g>
<g font-size="2.5" fill="#555">
<text x="821.7" y="33.7">PROJECT</text>
<text x="821.7" y="46.6">ADDRESS</text>
<text x="821.7" y="63.9">CLIENT</text>
<text x="821.7" y="76.8">PROJECT NO.</text>
<text x="821.7" y="89.8">ISSUE</text>
<text x="821.7" y="102.8">DATE</text>
<text x="821.7" y="113.7">GENERAL NOTES</text>
</g>
<g font-size="2.5">
<text x="294.1" y="44.5">MAX. HEIGHT (ZONING)</text>
<text x="575.4" y="63.6">+28'-0 13/16&quot;</text>
<text x="575.4" y="114.8">+20'-0&quot;</text>
<text x="575.4" y="178.3">+10'-0&quot;</text>
<text x="575.4" y="241.8">+0'-0&quot;</text>
<text x="228.6" y="337">MAX. HEIGHT (ZONING)</text>
<text x="640.9" y="356.1">+28'-0 13/16&quot;</text>
<text x="640.9" y="407.4">+20'-0&quot;</text>
<text x="640.9" y="470.9">+10'-0&quot;</text>
<text x="640.9" y="534.4">+0'-0&quot;</text>
</g>
<g font-size="2.2">
<text x="45.1" y="301.3">A2.1</text>
<text x="45.1" y="593.4">A2.1</text>
</g>
<text font-size="2.2" fill="#888" x="860" y="598.2">archkit</text>
</svg>
